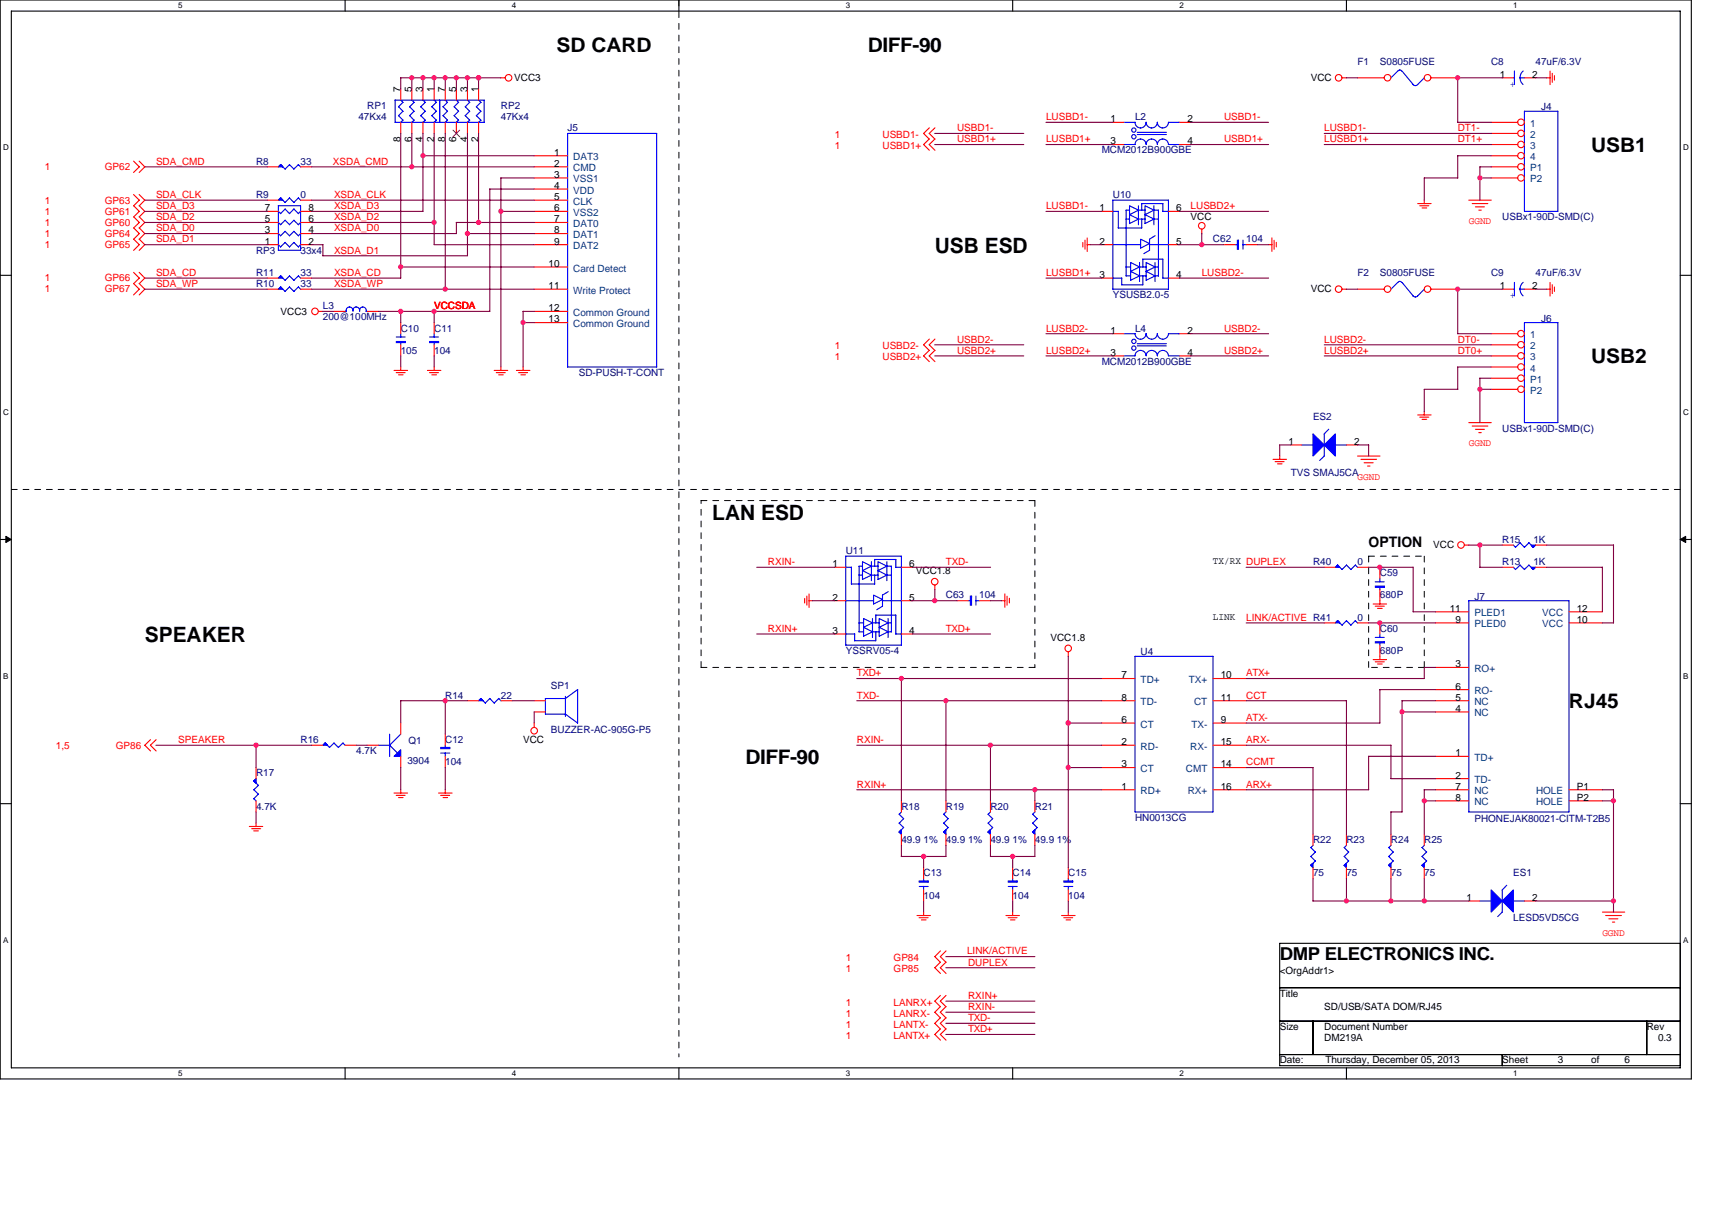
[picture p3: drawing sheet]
<svg xmlns="http://www.w3.org/2000/svg" width="297mm" height="210mm" viewBox="0 0 297 210" stroke-linecap="round" stroke-linejoin="round" font-family="sans-serif">
<path d="M0 0h293.5v187.2h-293.5zM2 1.9h289.5v183.4h-289.5z" fill="none" stroke="#000" stroke-width=".19"/>
<g fill="#fff">
<path d="M30.9 .2h.8v1.6h-.8z"/>
<path d="M30.9 185.5h.8v1.6h-.8z"/>
</g>
<path d="M59.9 0v1.9M59.9 185.3v1.9" fill="none" stroke="#000" stroke-width=".19"/>
<g fill="#fff">
<path d="M88.8 .2h.8v1.6h-.8z"/>
<path d="M88.8 185.5h.8v1.6h-.8z"/>
</g>
<path d="M117.8 0v1.9M117.8 185.3v1.9" fill="none" stroke="#000" stroke-width=".19"/>
<g fill="#fff">
<path d="M146.7 .2h.8v1.6h-.8z"/>
<path d="M146.7 185.5h.8v1.6h-.8z"/>
</g>
<path d="M175.7 0v1.9M175.7 185.3v1.9" fill="none" stroke="#000" stroke-width=".19"/>
<g fill="#fff">
<path d="M204.7 .2h.7v1.6h-.7z"/>
<path d="M204.7 185.5h.7v1.6h-.7z"/>
</g>
<path d="M233.6 0v1.9M233.6 185.3v1.9" fill="none" stroke="#000" stroke-width=".19"/>
<g fill="#fff">
<path d="M262.6 .2h.7v1.6h-.7z"/>
<path d="M262.6 185.5h.7v1.6h-.7z"/>
<path d="M.5 24.8h1v1.6h-1z"/>
<path d="M292 24.8h1v1.6h-1z"/>
<path d="M.5 70.7h1v1.5h-1z"/>
<path d="M292 70.7h1v1.5h-1z"/>
</g>
<path d="M0 47.8h2M291.5 47.8h2" fill="none" stroke="#000" stroke-width=".19"/>
<g fill="#fff">
<path d="M.5 116.5h.9v1.6h-.9z"/>
<path d="M292 116.5h.9v1.6h-.9z"/>
</g>
<path d="M0 93.6h2M291.5 93.6h2" fill="none" stroke="#000" stroke-width=".19"/>
<path d="M1 93.1l1 .5-1 .5zM291.5 93.6l1-.5v1z" fill="#000" stroke="#000" stroke-width=".17"/>
<g fill="#fff">
<path d="M.5 162.4h.9v1.5h-.9z"/>
<path d="M292 162.4h.9v1.5h-.9z"/>
</g>
<path d="M0 139.5h2M291.5 139.5h2M222 163.7h69.5v21.2h-69.5zM222 171.4h69.5M222 177.2h69.5M227.8 177.2v5.8M285.7 177.2v5.8M222 183h69.5M260.6 183v1.9" fill="none" stroke="#000" stroke-width=".19"/>
<path d="M117.8 0v183.4M2 84.9h289.5M121.6 86.9h58M179.6 86.9v28.9M237.5 96.5h9.6M247.1 96.5v19.3M121.6 115.8v-28.9M179.6 115.8h-58M237.5 115.8v-19.3M247.1 115.8h-9.6" fill="none" stroke="#000" stroke-width=".17" stroke-dasharray="1 1 1 1 1 1 1 1"/>
<g fill="none" stroke="#f00" stroke-width=".19">
<path d="M69.5 15.4v2M71.5 15.4v2M73.4 15.4v2M75.3 15.4v2M77.3 15.4v2M79.2 15.4v2M81.1 15.4v2M83 15.4v2M86.9 13.5h.8M232.9 13.5h.7M235.5 13.5h4.7M248.3 13.5h4.6"/>
<path d="M260.6 13.5h2M264.5 13.5h1.9M268.4 13.5h.6M268.9 12.3v2.4M269.3 12.7v1.6M269.7 13.1v.8M23.2 28l1 1-1 .9M23.2 33.8l1 .9-1 1M23.2 37.6l1 1-1 1M23.2 35.7l1 1-1 1M23.2 39.5l1 1-1 1M24.1 28l1 1-1 .9"/>
<path d="M24.1 33.8l1 .9-1 1M24.1 37.6l1 1-1 1M24.1 35.7l1 1-1 1M24.1 39.5l1 1-1 1M46.4 34.7h1.9M46.4 36.7h1.9M46.4 29h1.9M46.4 38.6h1.9M52.2 34.7h1.9M52.2 36.7h1.9M52.2 29h1.9M52.2 38.6h1.9"/>
<path d="M69.5 21.2v2M71.5 21.2v2M73.4 21.2v2M75.3 21.2v2M77.3 21.2v2M79.2 21.2v2M81.1 21.2v2M83 21.2v2M92.7 34.7h5.8M92.7 36.7h5.8M92.7 27h5.8M92.7 29h5.8"/>
<path d="M92.7 30.9h5.8M92.7 32.8h5.8M92.7 38.6h5.8M161.2 22.2l-1 1 1 1M161.2 24.1l-1 1 1 1M162.2 22.2l-1 1 1 1M162.2 24.1l-1 1 1 1M191.2 36.7h1.9M193.1 21.2h1.9M193.1 25.1h1.9M202.7 36.7h2M204.7 21.2h1.9"/>
<path d="M204.7 25.1h1.9M208.5 39.8v.8M246 35.3h2.3M246.3 35.7h1.6M246.7 36.1h.8M247.1 34.7v.6M254.8 34.7h3.9M255.4 35.3h2.7M256 35.9h1.6M256.6 36.5h.4M258.7 27h4.6M258.7 29h4.6"/>
<path d="M258.7 30.9h4.6M258.7 21.2h4.6M258.7 25.1h4.6M258.7 23.2h4.6M23.2 47.3l1 1-1 .9M23.2 49.2l1 1-1 1M23.2 41.5l1 1-1 1M24.1 47.3l1 1-1 .9M24.1 49.2l1 1-1 1M24.1 41.5l1 1-1 1M46.4 50.2h1.9M46.4 42.5h1.9"/>
<path d="M46.4 48.3h1.9M46.4 40.5h1.9M52.2 50.2h1.9M52.2 42.5h1.9M52.2 48.3h1.9M52.2 40.5h1.9M55.2 54h.8M58 54h1.9M63.7 54h2M69.5 56v1.9M69.5 59.8v2M75.3 56v1.9"/>
<path d="M75.3 59.8v2M92.7 54h5.8M92.7 50.2h5.8M92.7 42.5h5.8M92.7 46.3h5.8M92.7 40.5h5.8M92.7 56h5.8M161.2 58.8l-1 1 1 1M162.2 58.8l-1 1 1 1M187.9 42.1v.8M188.3 41.7v1.5M188.6 42.5h.6"/>
<path d="M188.6 41.3v2.3M191.2 42.5h1.9M191.2 48.3h1.9M193.1 57.9h1.9M202.7 42.5h2M202.7 48.3h2M204.7 57.9h1.9M212.4 42.5h1.9M216.2 42.5h2M220.1 42.5h.6M220.7 41.3v2.3M221.1 41.7v1.6"/>
<path d="M221.4 42.1v.7M232.9 50.2h.7M235.5 50.2h4.7M248.3 50.2h4.6M258.7 57.9h4.6M258.7 59.8h4.6M260.6 50.2h2M264.5 50.2h1.9M268.4 50.2h.6M268.9 49v2.4M269.3 49.4v1.5M269.7 49.8v.8"/>
<path d="M68.4 64.3h2.3M68.7 64.7h1.6M69.1 65h.8M69.5 63.7v.6M74.2 64.3h2.3M74.5 64.7h1.6M74.9 65h.8M75.3 63.7v.6M85.7 64.3h2.4M86.1 64.7h1.6M86.5 65h.8M86.9 63.7v.6"/>
<path d="M89.6 64.3h2.3M90 64.7h1.5M90.4 65h.8M90.8 63.7v.6M161.2 60.8l-1 1 1 1M162.2 60.8l-1 1 1 1M193.1 61.8h1.9M204.7 61.8h1.9M220.9 79.7h2.3M222 79.1v.6M224 77.2h1.9M233.6 77.2h1.9"/>
<path d="M235.5 79.1h3.9M236.1 79.7h2.7M246 72h2.3M246.3 72.4h1.6M246.7 72.8h.8M247.1 71.4v.6M254.8 73.3h3.9M255.4 73.9h2.7M256 74.5h1.6M256.6 75.1h.4M258.7 61.8h4.6M258.7 63.7h4.6"/>
<path d="M258.7 65.6h4.6M258.7 67.6h4.6M144.8 98.4h1.9M156.4 98.4h1.9M221.2 80.1h1.6M221.7 80.5h.7M229.8 98.4h1.9M235.5 98.4h2M236.7 80.3h1.5M237.3 80.9h.4M239.4 98.4v2M254.1 94.6h.8"/>
<path d="M260.6 94.6h2M260.6 98.4h2M266.4 94.6h2M266.4 98.4h2M139.6 103.8v.8M140 103.4v1.6M140.4 104.2h.5M140.4 103.1v2.3M144.8 104.2h1.9M144.8 110h1.9M156.4 104.2h1.9M156.4 110h1.9"/>
<path d="M162.2 101.5v.8M166 104.2h2M169.9 104.2h1.9M173.8 104.2h.6M174.3 103.1v2.3M174.7 103.5v1.5M175.1 103.8v.8M185.4 113.1v.8M191.2 117.8h5.7M210.5 117.8h5.7M229.8 108.1h1.9M235.5 108.1h2"/>
<path d="M238.2 114.5h2.4M238.2 104.8h2.4M238.6 114.9h1.6M238.6 105.2h1.6M239 115.2h.8M239 105.6h.8M239.4 102.3v2.5M239.4 108.1v1.9M239.4 112v2.5M249.1 108.1h5.7M249.1 106.2h5.7M249.1 119.7h5.7"/>
<path d="M249.1 115.8h5.7M272.2 108.1h5.8M272.2 106.2h5.8M26.1 128.4l-1 .9 1 1M27.1 128.4l-1 .9 1 1M44.4 133.2v1.9M44.4 139v1.9M54.1 129.3h1.9M59.9 129.3h1.9M63.7 129.3h2M68.4 137.6h2.3M68.7 138h1.6"/>
<path d="M69.1 138.4h.8M69.5 125.5v1.9M69.5 131.3v1.9M69.5 137.1v.5M76.1 137.6h2.3M76.5 138h1.5M76.9 138.4h.8M77.3 127.4v1.9M77.3 131.3v1.9M77.3 137.1v.5M81.1 121.6h1.9M86.9 121.6h1.9"/>
<path d="M92.7 125.5v.7M92.7 121.6h1.9M92.7 123.5h1.9M156.4 139v1.9M164.1 139v1.9M171.8 139v1.9M179.6 139v1.9M191.2 129.3h5.7M191.2 137.1h5.7M191.2 121.6h5.7M191.2 125.5h5.7M191.2 133.2h5.7"/>
<path d="M210.5 129.3h5.7M210.5 137.1h5.7M210.5 121.6h5.7M210.5 125.5h5.7M210.5 133.2h5.7M249.1 137.1h5.7M249.1 139h5.7M249.1 121.6h5.7M249.1 123.5h5.7M249.1 135.1h5.7M249.1 131.3h5.7M272.2 137.1h5.8"/>
<path d="M272.2 139h5.8M43.3 143.4h2.3M43.7 143.8h1.5M44 144.2h.8M44.4 142.9v.5M156.4 144.8v1.9M159.1 158.9h2.3M159.5 159.3h1.5M159.9 159.6h.8M160.2 150.6v1.9M160.2 154.4v2M160.2 158.3v.6"/>
<path d="M164.1 144.8v1.9M171.8 144.8v1.9M174.5 158.9h2.4M174.9 159.3h1.6M175.3 159.6h.8M175.7 150.6v1.9M175.7 154.4v2M175.7 158.3v.6M179.6 144.8v1.9M184.2 158.9h2.3M184.6 159.3h1.5M185 159.6h.8"/>
<path d="M185.4 150.6v1.9M185.4 154.4v2M185.4 158.3v.6M227.8 144.8v1.9M227.8 150.6v1.9M233.6 144.8v1.9M233.6 150.6v1.9M241.3 144.8v1.9M241.3 150.6v1.9M247.1 144.8v1.9M247.1 150.6v1.9M254.8 156.4h2"/>
<path d="M264.5 156.4h1.9M278 158.3h3.9M278.6 158.9h2.7M279.1 159.4h1.6M163.2 165l-1 1 1 1M163.2 167l-1 .9 1 1M163.2 172.7l-1 1 1 1M163.2 174.7l-1 1 1 1M163.2 176.6l-1 1 1 1M163.2 178.5l-1 1 1 1M164.1 165l-1 1 1 1M164.1 167l-1 .9 1 1"/>
<path d="M164.1 172.7l-1 1 1 1M164.1 174.7l-1 1 1 1M164.1 176.6l-1 1 1 1M164.1 178.5l-1 1 1 1M279.8 160h.4"/>
<circle cx="88.2" cy="13.5" r=".57"/>
<circle cx="232.3" cy="13.5" r=".57"/>
<circle cx="240.8" cy="13.5" r=".57"/>
<circle cx="247.7" cy="13.5" r=".57"/>
<circle cx="208.5" cy="39.2" r=".57"/>
<circle cx="263.9" cy="23.1" r=".57"/>
<circle cx="263.9" cy="25.1" r=".57"/>
<circle cx="263.9" cy="21.2" r=".57"/>
<circle cx="263.9" cy="30.9" r=".57"/>
<circle cx="263.9" cy="27" r=".57"/>
<circle cx="263.9" cy="28.9" r=".57"/>
<circle cx="54.6" cy="54" r=".57"/>
<circle cx="232.3" cy="50.2" r=".57"/>
<circle cx="240.8" cy="50.2" r=".57"/>
<circle cx="247.7" cy="50.2" r=".57"/>
<circle cx="263.9" cy="57.9" r=".57"/>
<circle cx="263.9" cy="59.8" r=".57"/>
<circle cx="263.9" cy="67.6" r=".57"/>
<circle cx="263.9" cy="63.7" r=".57"/>
<circle cx="263.9" cy="61.8" r=".57"/>
<circle cx="263.9" cy="65.6" r=".57"/>
<circle cx="253.5" cy="94.6" r=".57"/>
<circle cx="162.2" cy="100.9" r=".57"/>
<circle cx="185.3" cy="112.5" r=".57"/>
<circle cx="92.7" cy="126.8" r=".57"/>
</g>
<g fill="none" stroke="#00f" stroke-width=".19">
<path d="M68.5 17.4h15.5v3.9M68.6 17.4l-.1 3.8h15.5M69.5 17.4l.4 .4M69.9 17.8l-.8 .7 .8 .8M69.9 19.3l-.8 .8 .8 .8-.4 .4M71.1 18.5l.8 .8M71.5 17.4l.4 .4M71.8 19.3l-.7 .8M71.8 17.8l-.7 .7M73 18.5l.8 .8M73.4 17.4l.4 .4M73.8 19.3l-.8 .8"/>
<path d="M73.8 17.8l-.8 .7M75.3 17.4l.4 .4M75.7 17.8l-.8 .7 .8 .8M75.7 19.3l-.8 .8 .8 .8M76.3 17.4v3.9M77.3 17.4l.4 .4M77.6 17.8l-.7 .7 .8 .8M77.6 19.3l-.7 .8 .8 .8-.5 .4M78.8 18.5l.8 .8M79.2 17.4l.4 .4M79.6 19.3l-.8 .8M79.6 17.8l-.8 .7"/>
<path d="M81.1 17.4l.4 .4M81.5 17.8l-.8 .7 .8 .8M81.5 19.3l-.8 .8 .8 .8-.4 .4M83 17.4l.5 .4M83.4 17.8l-.7 .7 .8 .8M83.4 19.3l-.7 .8 .8 .8-.5 .4M242.5 12.3l-1.2 1.2M242.5 12.3l.4-.2 .3 .2M243.3 12.3l1.9 2.4M245.1 14.7l.5 .2 .4-.2M247.1 13.5l-1.1 1.2M262.6 13.5h.2"/>
<path d="M262.8 12.3v2.4M263.7 13.5a1.54 1.54 0 0 0 .6 1.2M263.7 13.5h.8M264.3 12.3a1.46 1.46 0 0 0-.6 1.2M264.5 19.3h5.8v17.4h-5.8zM48.3 38.6l.4 .4M48.3 36.7l.4 .4M48.7 28.6l.8 .8M48.7 34.4l.8 .8M48.7 28.6l-.4 .4M48.7 34.3l-.4 .4M49.5 36.3l.7 .8"/>
<path d="M49.5 35.1l.7-.8 .8 .9M49.5 38.2l-.8 .8M49.5 36.3l-.8 .8M50.2 28.6l.8 .8M50.2 28.6l-.7 .7M51 38.2l.8 .8 .4-.4M51 36.3l.8 .8M51 38.2l-.8 .8-.7-.8M51 36.3l-.8 .8M51.8 28.6l.4 .4M51.8 28.6l-.8 .7M52.2 36.7l-.4 .4"/>
<path d="M52.2 34.8l-.4-.5-.8 .8M71.1 20.1l.8 .8M71.8 20.8l-.4 .5M73 20.1l.8 .8M73.8 20.8l-.4 .5M75.7 20.8l-.4 .5M78.8 20.1l.8 .8M79.6 20.8l-.4 .5M98.5 23.2h15.4v40.5h-15.4zM193.1 36.7h.9M193.1 34.7h9.6v15.5h-9.6zM194 36.7v2.9h4.1"/>
<path d="M195 21.2h2M195 25.1h2M195.4 38h.6M196 37.3l1.5 .7-1.5 .8zM196 35.7l1.5 .8-1.5 .8zM196 36.5h-.6v11.4h.8M196.9 21.2a.96 .96 0 0 0 1 1 .96 .96 0 0 0 1-1 .97 .97 0 0 0 .9 1 .97 .97 0 0 0 1-1 .96 .96 0 0 0 1 1 .96 .96 0 0 0 .9-1h2M196.9 25.1a.96 .96 0 0 1 1-1 .96 .96 0 0 1 1 1 .97 .97 0 0 1 .9-1 .97 .97 0 0 1 1 1 .96 .96 0 0 1 1-1 .96 .96 0 0 1 .9 1M197.3 23h5.1M197.3 23.3h5.1M197.5 38h1.2M197.5 36.5h1.2"/>
<path d="M197.5 35.7v3.3M198.1 38v1.6M198.7 37.3l1.5 .7-1.5 .8zM198.7 35.7l1.5 .8-1.5 .8zM200.2 35.7v3.3M200.2 38h.8M200.2 36.5h.8v11.4h-.6M201.8 35.3v1.4h1M201.8 35.3h-3.7v1.2M202.7 25.1h2M48.3 42.5l.4 .4M48.3 40.5l.4 .4"/>
<path d="M48.7 47.9l.8 .8M48.7 49.8l.8 .8M48.7 47.9l-.4 .4M48.7 49.8l-.4 .4M49.5 40.2l.7 .7M49.5 50.6l.7-.8 .8 .8M49.5 42.1l-.8 .7M49.5 40.1l-.8 .8M50.2 47.9l.8 .8M50.2 47.9l-.7 .7M51 42.1l.8 .8 .4-.5M51 40.2l.8 .7"/>
<path d="M51 40.1l-.8 .8M51 42.1l-.8 .8-.7-.8M51.8 47.9l.4 .4M51.8 47.9l-.8 .7M52.2 43.4v-7.7h-3.9v7.7h3.9M52.2 40.5l-.4 .4M52.2 50.2l-.4-.4-.8 .8M61.2 53.8a.6 .6 0 0 0-.7-.5 .6 .6 0 0 0-.4 .8l-.2-.1M61.2 53.8a.58 .58 0 0 1 .6-.5 .58 .58 0 0 1 .6 .5M61.2 53.8v.2M62.4 53.8a.59 .59 0 0 1 .7-.5 .59 .59 0 0 1 .4 .8M62.4 53.8v.3"/>
<path d="M63.5 54h.2M68.7 58.5h1.6M69.5 57.9v.6M69.5 59.5v.4M74.5 58.5h1.6M75.3 57.9v.6M75.3 59.5v.4M193.1 42.5h4.8M193.1 48.3h1.5v1.1M194.6 49.4h3.7M195 57.9h2M195.4 46.3h.8"/>
<path d="M196.2 45.6l1.5 .7-1.5 .8zM196.2 47.1l1.5 .8-1.5 .7zM196.9 57.9a.96 .96 0 0 0 1 1 .96 .96 0 0 0 1-1 .97 .97 0 0 0 .9 1 .97 .97 0 0 0 1-1 .96 .96 0 0 0 1 1 .96 .96 0 0 0 .9-1h2M197.3 59.6h5.1M197.7 45.6v3.3M197.7 47.9h1.2M197.7 46.3h1.2M197.9 41.5l1.5 .8-1.5 .8zM198.3 45v1.3M198.3 47.9v1.5M198.3 45h3.5M198.9 47.1l1.5 .8-1.5 .7z"/>
<path d="M198.9 45.6l1.5 .7-1.5 .8zM199.4 42.5h3.3M199.4 43.4l-.9 .6M200.4 45.6v3.3M200.4 46.3h.6M200.4 40.9l-1 .6v2M201.8 45v3.3h1M214.3 42.5h.4M215.6 42.5h.6M215.7 41.7v1.5M242.5 49l-1.2 1.2M242.5 49l.4-.2 .3 .2"/>
<path d="M243.3 49l1.9 2.4M245.1 51.4l.5 .1 .4-.1M247.1 50.2l-1.1 1.2M262.6 50.2h.2M262.8 49v2.4M263.7 50.2a1.54 1.54 0 0 0 .6 1.2M263.7 50.2h.8M264.3 49a1.46 1.46 0 0 0-.6 1.2M264.5 56h5.8v17.3h-5.8zM195 61.8h2M196.9 61.7a.96 .96 0 0 1 1-.9 .96 .96 0 0 1 1 .9 .97 .97 0 0 1 .9-.9 .97 .97 0 0 1 1 .9 .96 .96 0 0 1 1-.9 .96 .96 0 0 1 .9 .9M197.3 60h5.1"/>
<path d="M202.7 61.8h2M225.9 77.2h1.9M229.8 77.2h3.8M229.8 79.1l-.8 .8M230.5 74.5l-.7 .8v3.9M146.7 98.4h1M146.7 96.5h9.7v15.5h-9.7zM147.7 98.4v2.9M149 99.8h.6M149.6 99l1.6 .8-1.6 .8zM149.6 97.5l1.6 .8-1.6 .7zM149.6 98.3h-.6l.1 11.4 .7-.1"/>
<path d="M151.2 99.8h1.2M151.2 98.3h1.2M151.2 97.5v3.3M151.8 99.8v1.6M152.3 99l1.6 .8-1.6 .8zM152.3 97.5l1.6 .8-1.6 .7zM153.9 97.5v3.3M153.9 99.8h.8M153.9 98.3h.8v11.4l-.6-.1M155.4 97.1v1.4l1-.1M155.4 97.1h-3.6v1.2M232.1 98.1l.8 .7"/>
<path d="M232.1 98l-.4 .4M233.6 98.1l.8 .7M233.6 98l-.7 .8M235.2 98.1l.4 .4M235.2 98l-.8 .8M262.5 98.4l.4 .4M263.7 94.2l.8 .8M263.7 98l.8 .8M263.7 94.2l-.8 .8-.4-.4M263.7 98.1l-.8 .7M265.3 94.2l.7 .8 .4-.4M265.3 98l.7 .8"/>
<path d="M265.3 94.2l-.8 .8M265.3 98.1l-.8 .7M266.4 98.4l-.4 .4M146.7 104.2h4.9M146.7 110h1.6v1.2M147.7 101.3h4.1M148.3 111.2h3.7M149 108.1h.8M149.8 107.3l1.6 .8-1.6 .8zM149.8 108.9l1.6 .7-1.6 .8zM151.4 107.3v3.3M151.4 109.6h1.2"/>
<path d="M151.4 108.1h1.2M151.6 103.3l1.5 .7-1.5 .8zM152 106.7v1.4M152 109.6v1.6M152 106.7h3.4M152.5 108.9l1.6 .7-1.6 .8zM152.5 107.3l1.6 .8-1.6 .8zM153.1 104.2h3.3M153.1 105.2l-1 .6M154.1 107.3v3.3M154.1 108.1h.6M154.1 102.7l-1 .6v1.9"/>
<path d="M155.4 106.7v3.3h1M168 104.2h.4M169.3 104.2h.6M169.3 103.4v1.6M196.9 113.9h13.6v27h-13.6zM232.1 107.7l.8 .8M232.1 107.7l-.4 .4M232.9 108.5l.7-.8 .8 .8M235.2 107.7l.4 .4M235.2 107.7l-.8 .8M238.6 110.6h1.6M238.6 101h1.6"/>
<path d="M239.4 100.4v.6M239.4 101.9v.4M239.4 110v.6M239.4 111.6v.4M254.8 104.2h17.4v36.7h-17.4zM44 135.5l.8 .8M44 138.6l.4 .4M44.4 135.1l-.4 .4M44.8 136.3l-.8 .8 .8 .7M44.8 137.8l-.8 .8M56.4 128.9l.8 .8M56.4 128.9l-.4 .4"/>
<path d="M58 128.9l.7 .8M58 128.9l-.8 .8M59.5 128.9l.4 .4M59.5 128.9l-.8 .8M65.7 129.3h1.9l1.4 1.4M67.6 127.4v3.9M69.5 127.4l-1.9 1.9M76.5 130.7h1.5M77.3 129.3v.4M77.3 130.7v.6M83.4 121.2l.8 .8M83.5 121.2l-.5 .4"/>
<path d="M85 121.2l-.8 .8M86.5 121.2l.4 .4M86.5 121.2l-.7 .8-.8-.8M94.6 121.2h3.5l2.1-1.5v5.8l-2.1-1.6M94.6 121.2v2.8M94.6 123.9h3.5M98.1 120.8v3.5M156 144.4l.4 .4M156 142.8l.8 .8M156 141.3l.8 .8M156.4 140.9l-.4 .4M156.8 143.6l-.8 .8"/>
<path d="M156.8 142l-.8 .9M159.5 153.8h1.6M160.2 152.5v.4M160.2 153.8v.6M163.7 144.4l.4 .4M163.7 142.8l.8 .8M163.7 141.3l.8 .7-.8 .9M164.1 140.9l-.4 .4M164.5 143.6l-.8 .8M171.4 144.4l.4 .4M171.4 142.8l.8 .8M171.4 141.3l.9 .7-.9 .9"/>
<path d="M171.9 140.9l-.5 .4M172.3 143.6l-.9 .8M174.9 153.8h1.6M175.7 152.5v.4M175.7 153.8v.6M179.2 144.4l.4 .4M179.2 142.8l.8 .8M179.2 141.3l.8 .7-.8 .9M179.6 140.9l-.4 .4M180 143.6l-.8 .8M184.6 153.8h1.5M185.4 152.5v.4"/>
<path d="M185.4 153.8v.6M227.4 148.6l.8 .8M227.4 147.1l.8 .8M227.8 146.7l-.4 .4M228.2 149.4l-.8 .8 .4 .4M228.2 147.8l-.8 .8M233.2 150.2l.4 .4M233.2 148.6l.8 .8M233.2 147.1l.8 .7-.8 .8M233.6 146.7l-.4 .4M234 149.4l-.8 .8M240.9 148.6l.8 .8"/>
<path d="M240.9 147.1l.8 .7-.7 .8M241.4 146.7l-.4 .4M241.7 149.4l-.8 .8 .4 .4M246.7 148.6l.8 .8M246.7 147.1l.8 .8M247.1 146.7l-.4 .4M247.5 149.4l-.8 .8 .4 .4M247.5 147.8l-.8 .8M256.8 156.4h1.9M260.6 156.4h3.9M260.7 158.3l-.8 .8M261.4 153.6l-.8 .8v3.9"/>
<circle cx="196.7" cy="23.7" r=".38"/>
<circle cx="196.7" cy="22.6" r=".38"/>
<circle cx="196.7" cy="59.2" r=".38"/>
<circle cx="196.7" cy="60.4" r=".38"/>
</g>
<g fill="#00f" stroke="#00f" stroke-width=".19">
<path d="M168.4 103.5v1.5h.2v-1.5z" fill-rule="evenodd"/>
<path d="M258.7 154.4l1.9 2-1.9 1.9z" fill-rule="evenodd"/>
<path d="M260.6 156.4l2-2v3.9z" fill-rule="evenodd"/>
<path d="M214.7 41.7v1.5h.2v-1.5z" fill-rule="evenodd"/>
<path d="M68.4 131.3l1.1-1.2v1.2z" fill-rule="evenodd"/>
<path d="M171.4 144.4l.4-.4v.8l-.4-.4 .4-.4z" fill-rule="evenodd"/>
<path d="M265.7 94.6h.7l-.4 .4z" fill-rule="evenodd"/>
<path d="M233.2 150.2l.4-.4v.8l-.4-.4 .4-.4z" fill-rule="evenodd"/>
<path d="M241.3 149.8v.8l-.3-.4z" fill-rule="evenodd"/>
<path d="M44 135.5l.4-.4v.8z" fill-rule="evenodd"/>
<path d="M56.4 128.9l.4 .4h-.8l.4-.4 .4 .4z" fill-rule="evenodd"/>
<path d="M164.1 144v.8l-.4-.4z" fill-rule="evenodd"/>
<path d="M48.7 47.9l.4 .4h-.8l.4-.4 .4 .4z" fill-rule="evenodd"/>
<path d="M83 121.6l.4-.4 .4 .4-.4-.4 .4 .4z" fill-rule="evenodd"/>
<path d="M227.4 150.2l.4-.4v.8l-.4-.4 .4-.4z" fill-rule="evenodd"/>
<path d="M231.7 98.4l.4-.3 .3 .3-.3-.3 .3 .3z" fill-rule="evenodd"/>
<path d="M238.6 111.4v.2h1.6v-.2z" fill-rule="evenodd"/>
<path d="M48.7 28.6l.4 .4h-.8l.4-.4 .4 .4z" fill-rule="evenodd"/>
<path d="M265.7 98.4h.7l-.4 .4z" fill-rule="evenodd"/>
<path d="M227.8 75.3l2 1.9-2 1.9z" fill-rule="evenodd"/>
<path d="M231.7 75.3v3.8l-1.9-1.9z" fill-rule="evenodd"/>
<path d="M48.7 49.8l.4 .4h-.8l.4-.4 .4 .4z" fill-rule="evenodd"/>
<path d="M231.7 108.1l.4-.4 .3 .4-.3-.4 .3 .4z" fill-rule="evenodd"/>
<path d="M74.5 59.3v.2h1.6v-.2z" fill-rule="evenodd"/>
<path d="M68.8 59.3v.2h1.5v-.2z" fill-rule="evenodd"/>
<path d="M76.5 129.7v.2h1.5v-.2z" fill-rule="evenodd"/>
<path d="M174.9 152.9v.2h1.6v-.2z" fill-rule="evenodd"/>
<path d="M179.6 144v.8l-.4-.4z" fill-rule="evenodd"/>
<path d="M238.6 101.7v.2h1.6v-.2z" fill-rule="evenodd"/>
<path d="M159.5 152.9v.2h1.5v-.2z" fill-rule="evenodd"/>
<path d="M247.1 149.8v.8l-.4-.4z" fill-rule="evenodd"/>
<path d="M156.4 144v.8l-.4-.4z" fill-rule="evenodd"/>
<path d="M184.6 152.9v.2h1.5v-.2z" fill-rule="evenodd"/>
<path d="M48.7 34.4l.4 .3h-.8l.4-.3 .4 .3z" fill-rule="evenodd"/>
</g>
<path d="M78.6 22.6l1.2 1.1M79.8 22.6l-1.2 1.1" fill="none" stroke="#804000" stroke-width=".17"/>
<g fill="none" stroke="#800040" stroke-width=".19">
<path d="M69.5 13.5h17.4M69.5 13.5v1.9M71.5 13.5v1.9M73.4 13.5v1.9M75.3 13.5v1.9M77.3 13.5v1.9M79.2 13.5v1.9M81.1 13.5v1.9M83 13.5v1.9M233.6 13.5h1.9M260.7 13.5h-7.8v7.7h5.8M266.4 13.5h2"/>
<path d="M25.1 29h21.3M25.1 34.7h21.3M25.1 38.6h21.3M25.1 36.7h21.3M54.1 29h38.6M54.1 34.7h38.6M54.1 38.6h21.2M69.5 23.1v25.2h-15.4M71.5 23.1v5.9M73.4 27h19.3M73.4 23.1v13.6h-19.3M75.3 23.1v19.4"/>
<path d="M77.3 23.1v27.1M81.1 23.1v21.3h-25.1M83 23.1v15.5M86.9 36.7h5.8M86.9 30.9h5.8M86.9 30.9v32.8M92.7 32.8h-7.7v21.2h-19.3M92.7 38.6h-13.5v1.9h-25.1M162.2 25.1h15.4M162.2 23.2h15.4M181.5 21.2h11.6M181.5 25.1h11.6"/>
<path d="M181.5 36.7h9.7M204.6 36.7h15.5M206.6 21.2h13.5M206.6 25.1h13.5M229.8 25.1h28.9M229.8 23.2h28.9M256.8 30.9h1.9M258.7 27h-5.8v3.9h-5.8v3.9M258.7 29h-1.9v5.8M25.1 50.2h21.3M25.1 48.3h21.3M25.1 42.5h21.3"/>
<path d="M25.1 40.5h21.3M54.1 50.2h38.6M54.1 42.5h1.9M56 54h2M56 42.4v2M69.5 46.3h23.2M69.5 54v2M75.3 42.5h17.4M75.3 54v2M81.1 40.5h11.6M90.7 54h2M90.7 56h2"/>
<path d="M90.8 54v9.7M162.2 59.8h15.4M181.5 57.9h11.6M181.5 48.3h9.7M189.2 42.5h2M204.6 48.3h15.5M204.6 42.5h7.8M206.6 57.9h13.5M208.5 40.5v2M218.2 42.5h1.9M229.8 59.8h28.9M233.6 50.2h1.9"/>
<path d="M260.7 50.2h-7.8v7.7h5.8M266.4 50.2h2M69.5 61.7v2M75.3 61.7v2M162.2 61.8h15.4M181.5 61.8h11.6M206.6 61.8h13.5M222 77.2h2M222 77.2v1.9M229.8 61.8h28.9M235.5 77.2h2v1.9M256.7 65.6h2"/>
<path d="M256.7 67.6h2M256.8 65.6v7.7M258.7 63.7h-5.8v3.9h-5.8v3.8M131.3 98.4h13.5M158.3 98.4h13.6M216.2 98.4h13.6M237.4 98.4h7.8M245.2 98.4v7.8M254.8 94.6h5.8M256.7 98.4h3.9M256.8 94.6v3.8M268.3 94.6h11.6"/>
<path d="M268.3 98.4h9.7M278 98.4v7.8M279.9 94.6v13.5h-1.9M131.3 110h13.5M140.9 104.2h3.9M148.7 117.8h42.5M156.4 117.7v21.3M158.3 110h13.6M158.3 104.2h7.8M162.2 102.3v2M171.8 104.2h2M185.4 113.9v36.7"/>
<path d="M216.2 108.1h13.6M237.4 108.1h11.7M245.2 106.2h3.9M249.1 119.7h-9.7v5.8h-23.2M249.1 115.8h-2v2h-30.9M27 129.3h27.1M44.4 129.3v3.9M61.8 129.3h1.9M69.5 121.6h11.6M69.5 121.6v3.9M69.5 133.2v3.9M77.3 121.6v5.8"/>
<path d="M77.3 133.2v3.9M88.8 121.6h3.9M92.7 123.5v2M148.7 121.6h42.5M148.7 129.3h42.5M148.7 137.1h42.5M164.1 121.6v17.4M171.8 129.3v9.7M179.6 137v2M185.3 133.2h5.9M185.3 125.5h5.9M216.2 121.6h17.4v23.2"/>
<path d="M216.2 129.3h25.1M216.2 133.2h11.6M227.8 133.2v11.6M237.4 131.3h11.7M237.5 131.2v5.9h-21.3M241.3 135.1h7.8M241.3 129.3v5.8M243.2 123.5h5.9M247.1 137.1h2M247.1 139h2M247.1 137v7.8M249.1 121.6h-5.8v19.3h-2"/>
<path d="M278 137.1h1.9M278 139h1.9M279.9 137v21.3M44.4 140.9v2M156.4 146.7v1.9M160.2 148.6v2M160.2 156.3v2M164.1 146.7v1.9h-7.7M171.8 146.7v1.9M175.7 148.6v2M175.7 156.3v2M179.6 146.7v1.9h-7.8"/>
<path d="M185.4 156.3v2M227.8 152.5v3.9h27M233.6 152.5v3.9M241.3 140.9v3.9M241.3 152.5v3.9M247.1 152.5v3.9M266.4 156.4h13.5M164.1 166h15.5M164.1 167.9h15.5M164.1 173.7h15.5M164.1 175.7h15.5M164.1 177.6h15.5"/>
<path d="M164.1 179.5h15.5"/>
</g>
<g fill="#f0f" stroke="#f0f" stroke-width=".19">
<circle cx="279.9" cy="139" r=".38"/>
<circle cx="241.3" cy="156.3" r=".37"/>
<circle cx="185.3" cy="125.5" r=".38"/>
<circle cx="233.6" cy="156.3" r=".38"/>
<circle cx="175.7" cy="148.6" r=".37"/>
<circle cx="164.1" cy="121.6" r=".38"/>
<circle cx="179.6" cy="137" r=".38"/>
<circle cx="171.8" cy="129.3" r=".38"/>
<circle cx="160.3" cy="148.6" r=".38"/>
<circle cx="156.4" cy="117.7" r=".38"/>
<circle cx="185.3" cy="133.2" r=".38"/>
<circle cx="247.1" cy="139" r=".38"/>
<circle cx="256.8" cy="94.6" r=".38"/>
<circle cx="247.1" cy="156.3" r=".38"/>
<circle cx="239.4" cy="98.4" r=".38"/>
<circle cx="279.9" cy="156.3" r=".38"/>
<circle cx="243.2" cy="123.5" r=".38"/>
<circle cx="239.4" cy="108.1" r=".38"/>
<circle cx="77.2" cy="13.5" r=".38"/>
<circle cx="81.1" cy="13.5" r=".38"/>
<circle cx="79.2" cy="13.5" r=".38"/>
<circle cx="83" cy="13.5" r=".38"/>
<circle cx="75.3" cy="13.5" r=".38"/>
<circle cx="81.1" cy="40.5" r=".38"/>
<circle cx="75.3" cy="54" r=".38"/>
<circle cx="69.5" cy="54" r=".38"/>
<circle cx="73.4" cy="13.5" r=".38"/>
<circle cx="69.5" cy="46.3" r=".38"/>
<circle cx="90.7" cy="56" r=".38"/>
<circle cx="77.2" cy="50.2" r=".38"/>
<circle cx="86.9" cy="36.7" r=".38"/>
<circle cx="71.4" cy="28.9" r=".38"/>
<circle cx="73.4" cy="27" r=".38"/>
<circle cx="75.3" cy="38.6" r=".38"/>
<circle cx="71.4" cy="13.5" r=".38"/>
<circle cx="256.8" cy="30.9" r=".38"/>
<circle cx="252.9" cy="13.5" r=".38"/>
<circle cx="256.8" cy="67.6" r=".38"/>
<circle cx="252.9" cy="50.2" r=".38"/>
<circle cx="44.4" cy="129.3" r=".38"/>
<circle cx="77.2" cy="121.6" r=".38"/>
<circle cx="83" cy="38.6" r=".38"/>
<circle cx="162.2" cy="104.2" r=".38"/>
<circle cx="208.5" cy="42.4" r=".38"/>
</g>
<g font-size="3.7">
<text x="162.2" y="43.9">USB ESD</text>
<text x="123.6" y="90.3">LAN ESD</text>
<text x="25.1" y="111.5">SPEAKER</text>
</g>
<g font-size="3.5">
<text x="96.6" y="9">SD CARD</text>
<text x="150.6" y="9">DIFF-90</text>
<text x="276.1" y="26.4">USB1</text>
<text x="276.1" y="63.1">USB2</text>
<text x="272.2" y="122.9">RJ45</text>
<text x="129.4" y="132.5">DIFF-90</text>
</g>
<text font-size="3.1" x="222" y="166.6">DMP ELECTRONICS INC.</text>
<text font-size="2.5" x="237.5" y="95">OPTION</text>
<g font-size="1.7" fill="#000080">
<text x="235.5" y="11.2">F1</text>
<text x="239.4" y="11.2">S0805FUSE</text>
<text x="258.7" y="11.2">C8</text>
<text x="266.4" y="11.2">47uF/6.3V</text>
<text x="62.2" y="20.8">47Kx4</text>
<text x="63.7" y="18.9">RP1</text>
<text x="86.9" y="18.9">RP2</text>
<text x="86.9" y="20.8">47Kx4</text>
<text x="98.5" y="22.8">J5</text>
<text x="196.9" y="20.8">L2</text>
<text x="267.4" y="19.1">J4</text>
<text x="44.4" y="28.6">R8</text>
<text x="52.2" y="28.6">33</text>
<text x="191.2" y="26.6">MCM2012B900GBE</text>
<text x="44.4" y="34.4">R9</text>
<text x="52.2" y="34.4">0</text>
<text x="193.1" y="34.4">U10</text>
<text x="260.6" y="38.2">USBx1-90D-SMD(C)</text>
<text x="44.4" y="47.9">R11</text>
<text x="44.4" y="44">RP3</text>
<text x="52.2" y="47.9">33</text>
<text x="52.2" y="44">33x4</text>
<text x="210.5" y="42.1">C62</text>
<text x="216.2" y="42.1">104</text>
<text x="235.5" y="47.9">F2</text>
<text x="239.4" y="47.9">S0805FUSE</text>
<text x="258.7" y="47.9">C9</text>
<text x="266.4" y="47.9">47uF/6.3V</text>
<text x="44.4" y="49.8">R10</text>
<text x="52.2" y="49.8">33</text>
<text x="56" y="53.7">L3</text>
<text x="193.1" y="51.7">YSUSB2.0-5</text>
<text x="56" y="55.6">200@100MHz</text>
<text x="69.5" y="57.5">C10</text>
<text x="75.3" y="57.5">C11</text>
<text x="196.9" y="57.5">L4</text>
<text x="267.4" y="55.8">J6</text>
<text x="69.5" y="61.4">105</text>
<text x="75.3" y="61.4">104</text>
<text x="100.4" y="65.2">SD-PUSH-T-CONT</text>
<text x="191.2" y="63.3">MCM2012B900GBE</text>
<text x="227.8" y="73">ES2</text>
<text x="260.6" y="74.9">USBx1-90D-SMD(C)</text>
<text x="224" y="82.6">TVS SMAJ5CA</text>
<text x="260.6" y="94.2">R15</text>
<text x="266" y="94.2">1K</text>
<text x="146.7" y="96.1">U11</text>
<text x="227.8" y="98.1">R40</text>
<text x="235.5" y="98.1">0</text>
<text x="239.4" y="100">C59</text>
<text x="260.6" y="98.1">R13</text>
<text x="266" y="98.1">1K</text>
<text x="164.1" y="103.8">C63</text>
<text x="169.9" y="103.8">104</text>
<text x="235.5" y="107.7">0</text>
<text x="239.4" y="103.8">680P</text>
<text x="255.8" y="104.1">J7</text>
<text x="146.7" y="113.5">YSSRV05-4</text>
<text x="197.9" y="113.7">U4</text>
<text x="239.4" y="109.6">C60</text>
<text x="239.4" y="113.5">680P</text>
<text x="95.6" y="119.5">SP1</text>
<text x="77.3" y="121.2">R14</text>
<text x="86.9" y="121.2">22</text>
<text x="52.2" y="128.9">R16</text>
<text x="61.8" y="130.9">4.7K</text>
<text x="70.9" y="129.1">Q1</text>
<text x="77.3" y="128.9">C12</text>
<text x="95.6" y="127.2">BUZZER-AC-905G-P5</text>
<text x="44.4" y="134.7">R17</text>
<text x="70.7" y="132.6">3904</text>
<text x="77.3" y="132.8">104</text>
<text x="44.4" y="140.5">4.7K</text>
<text x="156.4" y="140.5">R18</text>
<text x="164.1" y="140.5">R19</text>
<text x="171.8" y="140.5">R20</text>
<text x="179.6" y="140.5">R21</text>
<text x="196.9" y="142.5">HN0013CG</text>
<text x="255.8" y="142.7">PHONEJAK80021-CITM-T2B5</text>
<text x="156.4" y="146.3">49.9 1%</text>
<text x="164.1" y="146.3">49.9 1%</text>
<text x="171.8" y="146.3">49.9 1%</text>
<text x="179.6" y="146.3">49.9 1%</text>
<text x="227.8" y="146.3">R22</text>
<text x="233.6" y="146.3">R23</text>
<text x="241.3" y="146.3">R24</text>
<text x="247.1" y="146.3">R25</text>
<text x="160.2" y="152.1">C13</text>
<text x="160.2" y="156">104</text>
<text x="175.7" y="152.1">C14</text>
<text x="175.7" y="156">104</text>
<text x="185.4" y="152.1">C15</text>
<text x="185.4" y="156">104</text>
<text x="227.8" y="152.1">75</text>
<text x="233.6" y="152.1">75</text>
<text x="241.3" y="152.1">75</text>
<text x="247.1" y="152.1">75</text>
<text x="262.6" y="152.1">ES1</text>
<text x="262.6" y="159.8">LESD5VD5CG</text>
</g>
<g font-size="1.7">
<text x="69.5" y="16" transform="rotate(-90 69.5 16)">7</text>
<text x="71.4" y="16" transform="rotate(-90 71.4 16)">5</text>
<text x="73.4" y="16" transform="rotate(-90 73.4 16)">3</text>
<text x="75.3" y="16" transform="rotate(-90 75.3 16)">1</text>
<text x="77.2" y="16" transform="rotate(-90 77.2 16)">7</text>
<text x="79.2" y="16" transform="rotate(-90 79.2 16)">5</text>
<text x="81.1" y="16" transform="rotate(-90 81.1 16)">3</text>
<text x="83" y="16" transform="rotate(-90 83 16)">1</text>
<text x="89.2" y="14.1">VCC3</text>
<text x="227.4" y="14.1">VCC</text>
<text x="260.2" y="13.5">1</text>
<text x="265.8" y="13.5">2</text>
<text x="192.7" y="21.2">1</text>
<text x="206" y="21.2">2</text>
<text x="69.5" y="24.6" transform="rotate(-90 69.5 24.6)">8</text>
<text x="71.4" y="24.6" transform="rotate(-90 71.4 24.6)">6</text>
<text x="73.4" y="24.6" transform="rotate(-90 73.4 24.6)">4</text>
<text x="75.3" y="24.6" transform="rotate(-90 75.3 24.6)">2</text>
<text x="77.2" y="24.6" transform="rotate(-90 77.2 24.6)">8</text>
<text x="79.2" y="24.6" transform="rotate(-90 79.2 24.6)">6</text>
<text x="81.1" y="24.6" transform="rotate(-90 81.1 24.6)">4</text>
<text x="83" y="24.6" transform="rotate(-90 83 24.6)">2</text>
<text x="96.2" y="27">1</text>
<text x="96.2" y="28.9">2</text>
<text x="192.7" y="25.1">3</text>
<text x="206" y="25.1">4</text>
<text x="96.2" y="30.9">3</text>
<text x="96.2" y="32.8">4</text>
<text x="96.2" y="34.7">5</text>
<text x="46" y="40.5">3</text>
<text x="46" y="38.6">5</text>
<text x="46" y="36.7">7</text>
<text x="53.5" y="40.5">4</text>
<text x="53.5" y="38.6">6</text>
<text x="53.5" y="36.7">8</text>
<text x="96.2" y="36.7">6</text>
<text x="96.2" y="38.6">7</text>
<text x="96.2" y="40.5">8</text>
<text x="190.8" y="36.7">1</text>
<text x="204.1" y="36.7">6</text>
<text x="206.6" y="38.2">VCC</text>
<text x="46" y="42.4">1</text>
<text x="53.5" y="42.4">2</text>
<text x="95.2" y="46.3">10</text>
<text x="96.2" y="42.4">9</text>
<text x="190.8" y="42.4">2</text>
<text x="204.1" y="42.4">5</text>
<text x="95.2" y="50.2">11</text>
<text x="190.8" y="48.2">3</text>
<text x="204.1" y="48.2">4</text>
<text x="227.4" y="50.8">VCC</text>
<text x="260.2" y="50.2">1</text>
<text x="265.8" y="50.2">2</text>
<text x="48.7" y="54.6">VCC3</text>
<text x="95.2" y="54">12</text>
<text x="95.2" y="56">13</text>
<text x="192.7" y="57.9">1</text>
<text x="206" y="57.9">2</text>
<text x="192.7" y="61.7">3</text>
<text x="206" y="61.7">4</text>
<text x="223.6" y="77.2">1</text>
<text x="235" y="77.2">2</text>
<text x="248.7" y="95.2">VCC</text>
<text x="144.4" y="98.4">1</text>
<text x="157.8" y="98.4">6</text>
<text x="158.9" y="99.6">VCC1.8</text>
<text x="210.5" y="97.9">TX/RX DUPLEX</text>
<text x="144.4" y="104.2">2</text>
<text x="157.8" y="104.2">5</text>
<text x="210.5" y="107.5">LINK</text>
<text x="251.5" y="106.2">11</text>
<text x="273.6" y="106.2">12</text>
<text x="144.4" y="110">3</text>
<text x="157.8" y="110">4</text>
<text x="182.3" y="111.2">VCC1.8</text>
<text x="252.5" y="108.1">9</text>
<text x="273.6" y="108.1">10</text>
<text x="194.6" y="117.7">7</text>
<text x="211.8" y="117.7">10</text>
<text x="252.5" y="119.7">6</text>
<text x="252.5" y="115.8">3</text>
<text x="194.6" y="121.6">8</text>
<text x="194.6" y="125.5">6</text>
<text x="211.8" y="121.6">11</text>
<text x="211.8" y="125.5">9</text>
<text x="252.5" y="121.6">5</text>
<text x="252.5" y="123.5">4</text>
<text x="90.8" y="128.9">VCC</text>
<text x="194.6" y="129.3">2</text>
<text x="211.8" y="129.3">15</text>
<text x="252.5" y="131.2">1</text>
<text x="194.6" y="133.2">3</text>
<text x="194.6" y="137">1</text>
<text x="211.8" y="133.2">14</text>
<text x="211.8" y="137">16</text>
<text x="252.5" y="137">7</text>
<text x="252.5" y="135.1">2</text>
<text x="273.6" y="137">P1</text>
<text x="252.5" y="139">8</text>
<text x="273.6" y="139">P2</text>
<text x="254.4" y="156.3">1</text>
<text x="265.8" y="156.3">2</text>
<text x="222" y="169.1">&lt;OrgAddr1&gt;</text>
<text x="222" y="173">Title</text>
<text x="222" y="178.8">Size</text>
<text x="229.8" y="175.3">SD/USB/SATA DOM/RJ45</text>
<text x="229.8" y="178.8">Document Number</text>
<text x="285.7" y="178.8">Rev</text>
<text x="222" y="184.6">Date:</text>
<text x="229.8" y="180.7">DM219A</text>
<text x="230" y="184.6">Thursday, December 05, 2013</text>
<text x="260.6" y="184.6">Sheet</text>
<text x="270.3" y="184.6">3</text>
<text x="276.1" y="184.6">of</text>
<text x="281.9" y="184.6">6</text>
<text x="287.7" y="180.7">0.3</text>
</g>
<g font-size="1.7" fill="#00f">
<text x="263" y="14.2" transform="rotate(180 263 14.2)">+</text>
<text x="263" y="50.9" transform="rotate(180 263 50.9)">+</text>
</g>
<g font-size="1.7" fill="#f00">
<text x="144.8" y="23.9">1</text>
<text x="153.1" y="23.9">USBD1-</text>
<text x="166" y="22.8">USBD1-</text>
<text x="181.5" y="20.8">LUSBD1-</text>
<text x="212.4" y="20.8">USBD1-</text>
<text x="229.8" y="22.8">LUSBD1-</text>
<text x="252.9" y="22.8">DT1-</text>
<text x="7.8" y="29.5">1</text>
<text x="18.2" y="29.5">GP62</text>
<text x="27.1" y="28.6">SDA_CMD</text>
<text x="57.8" y="28.6">XSDA_CMD</text>
<text x="144.8" y="25.9">1</text>
<text x="153.1" y="25.9">USBD1+</text>
<text x="166" y="24.7">USBD1+</text>
<text x="181.5" y="24.7">LUSBD1+</text>
<text x="212.4" y="24.7">USBD1+</text>
<text x="229.8" y="24.7">LUSBD1+</text>
<text x="252.9" y="24.7">DT1+</text>
<text x="7.8" y="35.3">1</text>
<text x="18.2" y="35.3">GP63</text>
<text x="27.1" y="34.4">SDA_CLK</text>
<text x="58" y="34.4">XSDA_CLK</text>
<text x="7.8" y="39.2">1</text>
<text x="7.8" y="37.3">1</text>
<text x="7.8" y="41.1">1</text>
<text x="18.2" y="39.2">GP60</text>
<text x="18.2" y="37.3">GP61</text>
<text x="18.2" y="41.1">GP64</text>
<text x="27.1" y="36.3">SDA_D3</text>
<text x="27.1" y="38.2">SDA_D2</text>
<text x="27.1" y="40.2">SDA_D0</text>
<text x="58" y="36.3">XSDA_D3</text>
<text x="58" y="38.2">XSDA_D2</text>
<text x="58" y="40.2">XSDA_D0</text>
<text x="181.5" y="36.3">LUSBD1-</text>
<text x="206.6" y="36.3">LUSBD2+</text>
<text x="254.8" y="38.8">GGND</text>
<text x="7.8" y="43.1">1</text>
<text x="18.2" y="43.1">GP65</text>
<text x="27.1" y="47.9">SDA_CD</text>
<text x="27.1" y="42.1">SDA_D1</text>
<text x="58" y="47.9">XSDA_CD</text>
<text x="58" y="44">XSDA_D1</text>
<text x="181.5" y="47.9">LUSBD1+</text>
<text x="208.5" y="47.9">LUSBD2-</text>
<text x="7.8" y="48.8">1</text>
<text x="7.8" y="50.8">1</text>
<text x="18.2" y="48.8">GP66</text>
<text x="18.2" y="50.8">GP67</text>
<text x="27.1" y="49.8">SDA_WP</text>
<text x="58" y="49.8">XSDA_WP</text>
<text x="75.3" y="53.7">VCCSDA</text>
<text x="166" y="59.5">USBD2-</text>
<text x="181.5" y="57.5">LUSBD2-</text>
<text x="212.4" y="57.5">USBD2-</text>
<text x="229.8" y="59.5">LUSBD2-</text>
<text x="252.9" y="59.5">DT0-</text>
<text x="144.8" y="60.6">1</text>
<text x="144.8" y="62.5">1</text>
<text x="153.1" y="60.6">USBD2-</text>
<text x="153.1" y="62.5">USBD2+</text>
<text x="166" y="61.4">USBD2+</text>
<text x="181.5" y="61.4">LUSBD2+</text>
<text x="212.4" y="61.4">USBD2+</text>
<text x="229.8" y="61.4">LUSBD2+</text>
<text x="252.9" y="61.4">DT0+</text>
<text x="254.8" y="77.4">GGND</text>
<text x="235.5" y="83.2">GGND</text>
<text x="133.2" y="98.1">RXIN-</text>
<text x="164.1" y="98.1">TXD-</text>
<text x="216.2" y="107.7">LINK/ACTIVE R41</text>
<text x="133.2" y="109.6">RXIN+</text>
<text x="164.1" y="109.6">TXD+</text>
<text x="148.7" y="117.4">TXD+</text>
<text x="216.2" y="117.4">ATX+</text>
<text x="148.7" y="121.2">TXD-</text>
<text x="216.2" y="125.1">ATX-</text>
<text x="216.2" y="121.2">CCT</text>
<text x="9.7" y="129.9">1,5</text>
<text x="20.1" y="129.9">GP86</text>
<text x="30.9" y="128.9">SPEAKER</text>
<text x="148.7" y="128.9">RXIN-</text>
<text x="216.2" y="128.9">ARX-</text>
<text x="148.7" y="136.7">RXIN+</text>
<text x="216.2" y="136.7">ARX+</text>
<text x="216.2" y="132.8">CCMT</text>
<text x="146.7" y="166.8">1</text>
<text x="155" y="166.8">GP84</text>
<text x="167.8" y="165.6">LINK/ACTIVE</text>
<text x="168" y="167.6">DUPLEX</text>
<text x="278" y="162.4">GGND</text>
<text x="146.7" y="168.7">1</text>
<text x="155" y="168.7">GP85</text>
<text x="168" y="173.4">RXIN+</text>
<text x="146.7" y="174.5">1</text>
<text x="146.7" y="176.4">1</text>
<text x="146.7" y="178.4">1</text>
<text x="155" y="174.5">LANRX+</text>
<text x="155" y="176.4">LANRX-</text>
<text x="155" y="178.4">LANTX-</text>
<text x="168" y="175.3">RXIN-</text>
<text x="168" y="177.2">TXD-</text>
<text x="168" y="179.1">TXD+</text>
<text x="146.7" y="180.3">1</text>
<text x="155" y="180.3">LANTX+</text>
</g>
<g font-size="1.7" fill="#004080">
<text x="265.5" y="22">1</text>
<text x="265.5" y="23.9">2</text>
<text x="99.5" y="27.8">DAT3</text>
<text x="99.5" y="29.7">CMD</text>
<text x="265.5" y="25.9">3</text>
<text x="265.5" y="27.8">4</text>
<text x="265.5" y="29.7">P1</text>
<text x="99.5" y="31.7">VSS1</text>
<text x="99.5" y="33.6">VDD</text>
<text x="99.5" y="35.5">CLK</text>
<text x="265.5" y="31.7">P2</text>
<text x="99.5" y="37.5">VSS2</text>
<text x="99.5" y="39.4">DAT0</text>
<text x="99.5" y="41.3">DAT1</text>
<text x="99.5" y="47.1">Card Detect</text>
<text x="99.5" y="43.2">DAT2</text>
<text x="99.5" y="51">Write Protect</text>
<text x="99.5" y="54.8">Common Ground</text>
<text x="99.5" y="56.8">Common Ground</text>
<text x="265.5" y="58.7">1</text>
<text x="265.5" y="60.6">2</text>
<text x="265.5" y="62.5">3</text>
<text x="265.5" y="64.5">4</text>
<text x="265.5" y="66.4">P1</text>
<text x="265.5" y="68.3">P2</text>
<text x="255.8" y="107">PLED1</text>
<text x="267.6" y="107">VCC</text>
<text x="255.8" y="108.9">PLED0</text>
<text x="267.6" y="108.9">VCC</text>
<text x="197.9" y="118.5">TD+</text>
<text x="206.3" y="118.5">TX+</text>
<text x="255.8" y="116.6">RO+</text>
<text x="197.9" y="122.4">TD-</text>
<text x="207.2" y="122.4">CT</text>
<text x="255.8" y="120.5">RO-</text>
<text x="255.8" y="122.4">NC</text>
<text x="255.8" y="124.3">NC</text>
<text x="197.9" y="126.3">CT</text>
<text x="197.9" y="130.1">RD-</text>
<text x="206.5" y="130.1">RX-</text>
<text x="206.7" y="126.3">TX-</text>
<text x="197.9" y="134">CT</text>
<text x="197.9" y="137.8">RD+</text>
<text x="205.8" y="134">CMT</text>
<text x="206.1" y="137.8">RX+</text>
<text x="255.8" y="137.8">NC</text>
<text x="255.8" y="135.9">TD-</text>
<text x="255.8" y="132">TD+</text>
<text x="266.5" y="137.8">HOLE</text>
<text x="255.8" y="139.8">NC</text>
<text x="266.5" y="139.8">HOLE</text>
</g>
<g font-size="1.4">
<text x="30.9" y="1.5">5</text>
<text x="88.8" y="1.5">4</text>
<text x="146.7" y="1.5">3</text>
<text x="204.7" y="1.5">2</text>
<text x="262.6" y="1.5">1</text>
<text x=".5" y="26.1">D</text>
<text x="292" y="26.1">D</text>
<text x=".5" y="71.9">C</text>
<text x="292" y="71.9">C</text>
<text x=".5" y="117.8">B</text>
<text x="292" y="117.8">B</text>
<text x=".5" y="163.6">A</text>
<text x="292" y="163.6">A</text>
<text x="30.9" y="186.8">5</text>
<text x="88.8" y="186.8">4</text>
<text x="146.7" y="186.8">3</text>
<text x="204.7" y="186.8">2</text>
<text x="262.6" y="186.8">1</text>
</g>
</svg>
